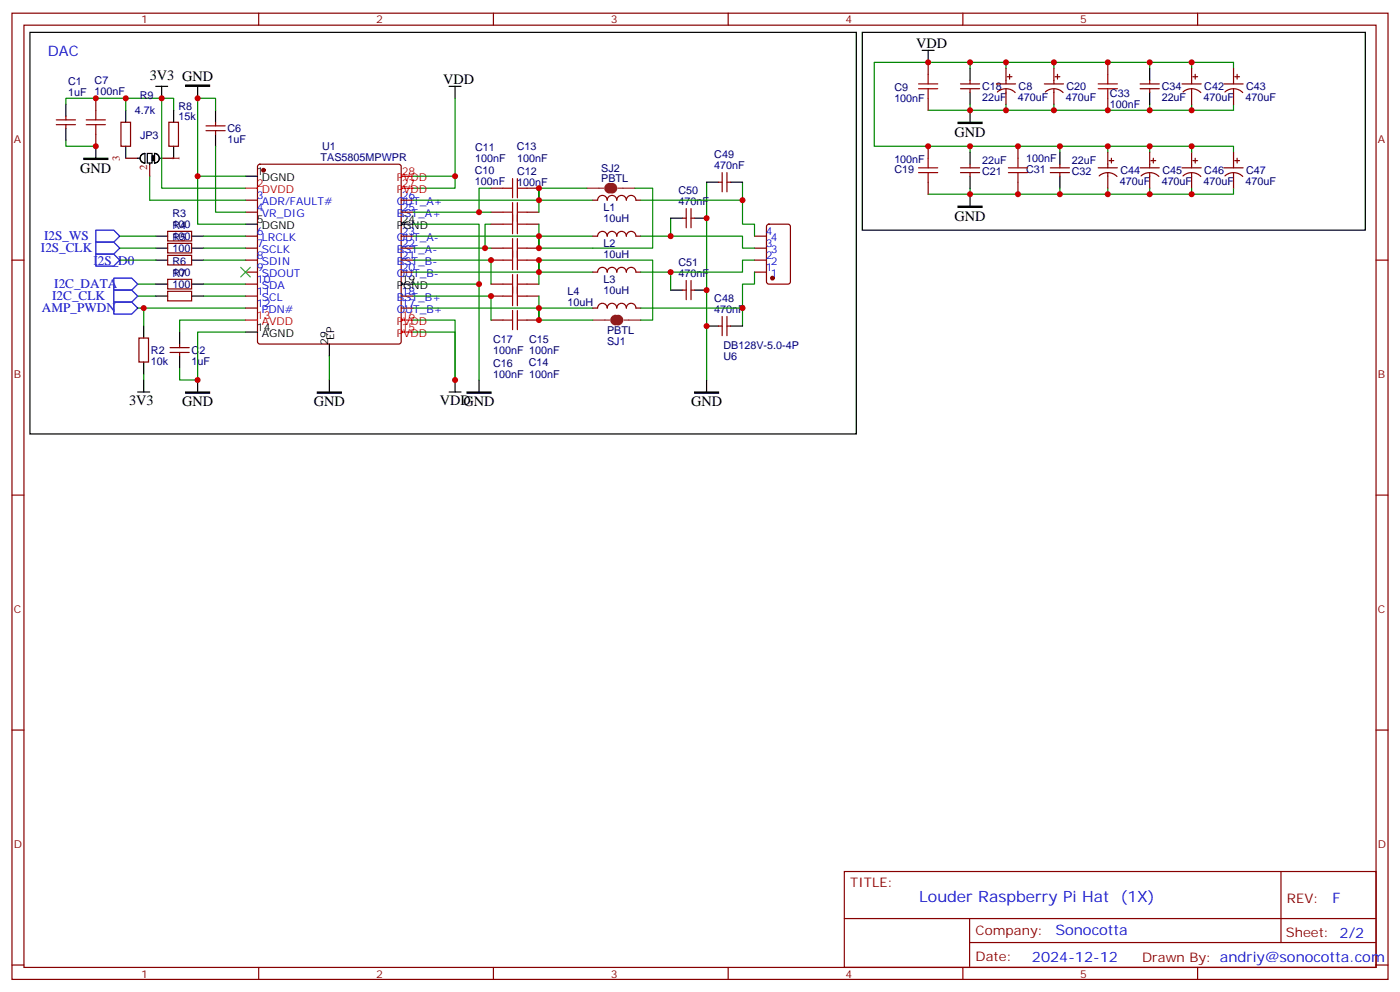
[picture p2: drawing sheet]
<svg xmlns="http://www.w3.org/2000/svg" width="412mm" height="292mm" viewBox="0 0 412 292" stroke-linecap="round" stroke-linejoin="round" font-family="sans-serif">
<g fill="none" stroke="#870000" stroke-width=".35">
<path d="M3.5 3.9h405.4v284.3h-405.4zM7.1 7.4h398.2v277.3h-398.2zM76.2 3.9v3.5M145.3 3.9v3.5M214.5 3.9v3.5M273.4 18.3v3.6M283.6 3.9v3.5M326.3 18.3v3.6M352.8 3.9v3.5M16.6 36.7h5.6M16.6 35.3h5.6M19.4 34.2v1.1"/>
<path d="M19.4 36.7v1M28.2 28.9v3.6M28.2 39.5v3.5M35.6 36h2.9v7h-2.9zM49.7 36h2.9v7h-2.9zM60.7 38.5h5.6M60.7 37h5.6M63.5 36v1M63.5 38.5v1M273.4 28.9v3.6M282.9 26.1h5.7M282.9 24.7h5.7"/>
<path d="M285.8 23.6v1.1M285.8 26.1v1.1M293.5 24.7h5.7M293.8 27.1a3.8 3.8 0 0 1 5.2 .1M296.3 20.1v4.6M296.3 26.1v4.6M296.7 22.6h1.4M297.4 21.9v1.4M307.6 24.7h5.7M307.9 27.1a3.8 3.8 0 0 1 5.2 .1M310.4 20.1v4.6M310.4 26.1v4.6"/>
<path d="M310.8 22.6h1.4M311.5 21.9v1.4M326.3 28.9v3.6M335.8 26.1h5.7M335.8 24.7h5.7M338.7 23.6v1.1M338.7 26.1v1.1M348.2 24.7h5.6M348.5 27.1a3.8 3.8 0 0 1 5.2 .1M351 20.1v4.6M351 26.1v4.6M351.4 22.6h1.4"/>
<path d="M352.1 21.9v1.4M360.5 24.7h5.7M360.8 27.1a3.8 3.8 0 0 1 5.3 .1M363.4 20.1v4.6M363.4 26.1v4.6M363.7 22.6h1.4M364.4 21.9v1.4M72.3 58.9h3.5M76.1 48.5l.5-.2h40.9l.5 .2 .2 .5v51.5l-.3 .5-.4 .2h-40.9l-.5-.2-.3-.5v-51.5zM118.2 58.9h3.5M144.6 55.4h3.6M155.2 55.4h3.5"/>
<path d="M174.6 58.9h1.4a1.41 1.41 0 0 1 1.5-1.4 1.41 1.41 0 0 1 1.4 1.4 1.41 1.41 0 0 1 1.4-1.4 1.41 1.41 0 0 1 1.4 1.4 1.41 1.41 0 0 1 1.4-1.4 1.41 1.41 0 0 1 1.4 1.4 1.41 1.41 0 0 1 1.4-1.4 1.41 1.41 0 0 1 1.4 1.4h1.4M211.7 53.6h1M212.7 50.8v5.6M214.1 50.8v5.6M214.1 53.6h1.1M273.4 43v3.6M273.4 53.6v3.6M282.9 49.4h5.7M282.9 50.8h5.7M285.8 48.3v1.1M285.8 50.8v1.1M299.9 43v3.6"/>
<path d="M299.9 53.6v3.6M309.4 49.4h5.6M309.4 50.8h5.6M312.2 48.3v1.1M312.2 50.8v1.1M323.5 49.4h5.6M323.8 51.8a3.8 3.8 0 0 1 5.2 .1M326.3 44.8v4.6M326.3 50.8v4.6M326.7 47.3h1.4M327.4 46.6v1.4M335.8 49.4h5.7"/>
<path d="M336.1 51.8a3.8 3.8 0 0 1 5.3 .1M338.7 44.8v4.6M338.7 50.8v4.6M339 47.3h1.4M339.7 46.6v1.4M348.2 49.4h5.6M348.5 51.8a3.8 3.8 0 0 1 5.2 .1M351 44.8v4.6M351 50.8v4.6M351.4 47.3h1.4M352.1 46.6v1.4M360.5 49.4h5.7"/>
<path d="M360.8 51.8a3.8 3.8 0 0 1 5.3 .1M363.4 44.8v4.6M363.4 50.8v4.6M363.7 47.3h1.4M364.4 46.6v1.4M3.5 76.6h3.6M49.4 75.1h7v2.9h-7zM49.4 71.6h7v2.8h-7zM49.4 68.1h7v2.8h-7zM72.3 76.6h3.5M72.3 73h3.5M72.3 62.4h3.5"/>
<path d="M72.3 69.5h3.5M118.2 76.6h3.5M118.2 73h3.5M118.2 62.4h3.5M118.2 69.5h3.5M144.6 76.6h3.6M144.6 66h3.6M144.6 73h3.6M144.6 62.4h3.6M155.2 76.6h3.5M155.2 66h3.5M155.2 73h3.5"/>
<path d="M155.2 62.4h3.5M174.6 69.5h1.4a1.41 1.41 0 0 1 1.5-1.4 1.41 1.41 0 0 1 1.4 1.4 1.41 1.41 0 0 1 1.4-1.4 1.41 1.41 0 0 1 1.4 1.4 1.41 1.41 0 0 1 1.4-1.4 1.41 1.41 0 0 1 1.4 1.4 1.41 1.41 0 0 1 1.4-1.4 1.41 1.41 0 0 1 1.4 1.4h1.4M201.1 64.2h1M202.1 61.4v5.6M203.6 61.4v5.6M203.6 64.2h1M222.2 76.6h3.6M222.2 73h3.6M222.2 69.5h3.6M226 66.2l.5-.2h5.6l.7 .4v16.5l-.4 .7h-5.9l-.7-.5v-16.4zM405.3 76.6h3.6M40.9 99.5h2.8v7h-2.8z"/>
<path d="M49.4 85.7h7v2.8h-7zM49.4 82.2h7v2.8h-7zM72.3 83.6h3.5M72.3 87.1h3.5M72.3 80.1h3.5M72.3 90.7h3.5M118.2 87.1h3.5M118.2 80.1h3.5M118.2 90.7h3.5M144.6 83.6h3.6M144.6 94.2h3.6M144.6 87.1h3.6"/>
<path d="M155.2 83.6h3.5M155.2 94.2h3.5M155.2 87.1h3.5M174.6 90.7h1.4a1.41 1.41 0 0 1 1.5-1.4 1.41 1.41 0 0 1 1.4 1.4 1.41 1.41 0 0 1 1.4-1.4 1.41 1.41 0 0 1 1.4 1.4 1.41 1.41 0 0 1 1.4-1.4 1.41 1.41 0 0 1 1.4 1.4 1.41 1.41 0 0 1 1.4-1.4 1.41 1.41 0 0 1 1.4 1.4h1.4M174.6 80.1h1.4a1.41 1.41 0 0 1 1.5-1.4 1.41 1.41 0 0 1 1.4 1.4M178.9 80.1a1.41 1.41 0 0 1 1.4-1.4 1.41 1.41 0 0 1 1.4 1.4M181.7 80.1a1.41 1.41 0 0 1 1.4-1.4 1.41 1.41 0 0 1 1.4 1.4M184.5 80.1a1.41 1.41 0 0 1 1.4-1.4 1.41 1.41 0 0 1 1.4 1.4M187.3 80.1h1.4M201.1 85.4h1M202.1 82.5v5.7M203.6 82.5v5.7"/>
<path d="M203.6 85.4h1M211.7 96h1M212.7 93.1v5.7M214.1 93.1v5.7M214.1 96h1.1M222.2 80.1h3.6M50.1 103.7h5.6M50.1 102.3h5.6M52.9 101.2v1.1M52.9 103.7v1.1M3.5 145.7h3.6M405.3 145.7h3.6"/>
<path d="M3.5 214.8h3.6M405.3 214.8h3.6M248.7 256.5h156.6v28.2h-156.6zM377.3 256.5v20.9M248.7 270.3h156.5M285.6 277.4h119.6M285.6 270.3v14.1M3.5 284h3.6M76.2 284.7v3.5M145.3 284.7v3.5M214.5 284.7v3.5M283.6 284.7v3.5"/>
<path d="M352.8 284.7v3.5M405.3 284h3.6"/>
</g>
<g fill="none" stroke="#008700" stroke-width=".35">
<path d="M285.8 18.3v1.8M296.3 18.3h14.1v1.8M310.4 18.3h28.3v1.8M338.7 18.3h12.3v1.8M351 18.3h12.4v1.8M19.4 30.7v-1.8h31.8v3.6M37 28.9v3.6M47.6 28.9v26.5h24.7M63.5 32.5v-3.6h-5.3v23h14.1M134.1 28.9v26.5h-12.4M273.4 32.5h22.9M285.8 30.7v1.8"/>
<path d="M296.3 20.1v-1.8h-38.8v24.7h28.3v1.8M296.3 30.7v1.8h14.1v-1.8M338.7 30.7v1.8h-28.3M351 30.7v1.8h-12.3M363.4 30.7v1.8h-12.4M19.4 41.3v1.7h8.8M44.1 51.9v7h28.2M58.2 51.9v14.1h14.1M63.5 43v19.4h8.8M121.7 51.9h12.4M121.7 58.9h37M144.6 55.4h-3.5v7"/>
<path d="M158.7 55.4v3.5h15.9M158.7 55.4v7M158.7 55.4h14.2M187 55.4h5.3v17.6h-33.6M188.7 58.9h30v7.1h3.5v3.5M208.1 53.6v58.2M218.7 53.6v5.3M285.8 55.4v1.8h-12.4M285.8 43h26.4v1.8M312.2 43h14.1v1.8M312.2 55.4v1.8h-26.4M326.3 43h12.4v1.8"/>
<path d="M326.3 55.4v1.8h-14.1M338.7 55.4v1.8h-12.4M338.7 43h24.7v1.8M351 43v1.8M351 55.4v1.8M363.4 55.4v1.8h-24.7M35.3 76.6h10.6M35.3 69.5h10.6M35.3 73h10.6M60 76.6h12.3M60 69.5h12.3M60 73h12.3"/>
<path d="M121.7 66h19.4v17.6M121.7 73h22.9M121.7 76.6h22.9v7M121.7 62.4h22.9M121.7 69.5h37M144.6 66h-1.7v7M158.7 76.6v3.5h15.9M158.7 76.6h33.6v17.6h-3.6M158.7 66v7M158.7 76.6v7M174.6 69.5h-15.9v3.5M188.7 69.5h30v3.5h3.5"/>
<path d="M197.6 64.2v5.3M222.2 76.6h-3.5v3.5h-30M40.6 87.1h5.3M40.6 83.6h5.3M40.6 90.7h31.7M42.3 90.7v5.3M60 87.1h12.3M60 83.6h12.3M72.3 94.2h-19.4v3.5M72.3 97.7h-14.1v14.1h-5.3v-3.5M121.7 94.2h12.4v17.6v-14.1h-12.4M121.7 83.6h19.4v28.2"/>
<path d="M121.7 87.1h22.9v7.1M121.7 90.7h52.9M121.7 80.1h37M158.7 87.1v7.1h15.9M197.6 80.1v5.3M218.7 90.7v5.3M222.2 80.1v3.5h-3.5v7.1h-30M42.3 110.1v1.7M97 104.8v7"/>
</g>
<path d="M54.7 25h7v.4h-7zM282.2 36h7.1v.3h-7.1zM24.7 46.6h7v.3h-7zM44.8 45.9h.7v1.4h-.7zM282.2 60.7h7.1v.3h-7.1zM54.7 115.4h7v.3h-7zM93.5 115.4h7v.3h-7zM137.6 115.4h7v.3h-7zM204.6 115.4h7.1v.3h-7.1z" fill="#000" stroke="#000" stroke-width=".35"/>
<g fill="none" stroke="#000" stroke-width=".35">
<path d="M8.8 9.5h243.4v118.2h-243.4zM254 9.5h148.2v58.2h-148.2zM271.6 14.8h3.6M273.4 14.8v3.5M19.4 30.7v3.5M19.4 37.7v3.6M37 32.5v3.5M45.9 25.4h3.5M47.6 25.4v3.5M51.2 32.5v3.5M58.2 25.4v3.5M63.5 32.5v3.5"/>
<path d="M63.5 39.5v3.5M132.3 25.4h3.5M134.1 25.4v3.5M285.8 20.1v3.5M285.8 27.2v3.5M285.8 32.5v3.5M338.7 20.1v3.5M338.7 27.2v3.5M28.2 43v3.6M37 43v3.6M40.6 46.6h.7M41.8 45.4l.9-.2v2.8a1.41 1.41 0 0 1-1.4-1 1.41 1.41 0 0 1 .5-1.6z"/>
<path d="M43.4 45.2h1.4v2.8h-1.4zM44.1 48v.3M45.5 45.2a1.41 1.41 0 0 1 1.4 1.4 1.41 1.41 0 0 1-1.4 1.4zM46.9 46.6h.7M51.2 43v3.6M72.3 51.9h3.5M208.1 53.6h3.6M215.2 53.6h3.5M285.8 44.8v3.5M285.8 51.9v3.5M285.8 57.2v3.5M312.2 44.8v3.5"/>
<path d="M312.2 51.9v3.5M45.9 76.6h3.5M45.9 73h3.5M45.9 69.5h3.5M56.4 76.6h3.6M56.4 73h3.6M56.4 69.5h3.6M72.3 66h3.5M118.2 66h3.5M197.6 64.2h3.5M204.6 64.2h3.5M42.3 96v3.5"/>
<path d="M45.9 87.1h3.5M45.9 83.6h3.5M52.9 97.7v3.5M56.4 87.1h3.6M56.4 83.6h3.6M72.3 97.7h3.5M118.2 83.6h3.5M197.6 85.4h3.5M204.6 85.4h3.5M208.1 96h3.6M215.2 96h3.5M40.6 115.4h3.5"/>
<path d="M42.3 106.5v3.6M42.3 111.8v3.6M52.9 104.8v3.5M58.2 111.8v3.6M97 101.2v3.6M97 111.8v3.6M132.3 115.4h3.5M134.1 111.8v3.6M141.1 111.8v3.6M208.1 111.8v3.6"/>
</g>
<g fill="none" stroke="#a10000" stroke-width=".35">
<path d="M25.4 36.7h5.6M25.4 35.3h5.6M28.2 32.5v2.8M28.2 36.7v2.8M270.6 26.1h5.6M270.6 24.7h5.6M273.4 21.9v2.8M273.4 26.1v2.8M323.5 26.1h5.6M323.5 24.7h5.6M326.3 21.9v2.8M326.3 26.1v2.8"/>
<path d="M148.2 55.4h2.8M151 52.6v5.6M151 59.6v9.2M152.4 52.6v5.6M152.4 59.6v9.2M152.4 55.4h2.8M270.6 49.4h5.6M270.6 50.8h5.6M273.4 46.6v2.8M273.4 50.8v2.8M297 49.4h5.7M297 50.8h5.7"/>
<path d="M299.9 46.6v2.8M299.9 50.8v2.8M148.2 76.6h2.8M148.2 66h2.8M148.2 73h2.8M148.2 62.4h2.8M151 70.2v9.2M152.4 70.2v9.2M152.4 76.6h2.8M152.4 66h2.8M152.4 73h2.8M152.4 62.4h2.8"/>
<path d="M148.2 83.6h2.8M148.2 94.2h2.8M148.2 87.1h2.8M151 80.8v9.2M151 91.4v5.6M152.4 83.6h2.8M152.4 80.8v9.2M152.4 91.4v5.6M152.4 94.2h2.8M152.4 87.1h2.8"/>
</g>
<g fill="#870000" stroke="#870000" stroke-width=".35">
<circle cx="77.6" cy="50.1" r=".53"/>
<circle cx="227.5" cy="81.8" r=".53"/>
</g>
<path d="M72.3 55.4h3.5M118.2 55.4h3.5M118.2 51.9h3.5M72.3 94.2h3.5M118.2 94.2h3.5M118.2 97.7h3.5" fill="none" stroke="#f00" stroke-width=".35"/>
<path d="M28.2 67.7h5.3l1.8 1.8-1.8 1.8h-5.3zM28.2 71.3h5.3l1.8 1.7-1.8 1.8h-5.3zM28.2 74.8h5.3l1.8 1.8-1.8 1.7h-5.3zM33.5 81.8h5.3l1.8 1.8-1.8 1.8h-5.3zM33.5 85.4h5.3l1.8 1.7-1.8 1.8h-5.3zM33.5 88.9h5.3l1.8 1.8-1.8 1.7h-5.3z" fill="none" stroke="#00f" stroke-width=".35"/>
<path d="M70.9 78.7l2.8 2.8M73.7 78.7l-2.8 2.8" fill="none" stroke="#3c3" stroke-width=".35"/>
<path d="M37 46.6h3.6M44.1 48.3v3.6M47.6 46.6h3.6" fill="none" stroke="#850000" stroke-width=".35"/>
<path d="M179.6 54.7a.71 .71 0 0 0-.7 .7 .71 .71 0 0 0 .7 .7M180.3 54.7a.71 .71 0 0 1 .7 .7 .71 .71 0 0 1-.7 .7M181.3 93.5a.71 .71 0 0 0-.7 .7 .71 .71 0 0 0 .7 .7M182 93.5a.71 .71 0 0 1 .7 .7 .71 .71 0 0 1-.7 .7" fill="none" stroke="#8c2424" stroke-width="1.8"/>
<path d="M172.9 55.4h4.9M182 55.4h5M174.6 94.2h5M183.8 94.2h4.9" fill="none" stroke="#8c2424" stroke-width=".35"/>
<g fill="#c00">
<circle cx="312.2" cy="57.1" r=".88"/>
<circle cx="299.9" cy="57.1" r=".88"/>
<circle cx="312.2" cy="43" r=".88"/>
<circle cx="299.9" cy="43" r=".88"/>
<circle cx="296.3" cy="18.3" r=".88"/>
<circle cx="338.7" cy="57.1" r=".88"/>
<circle cx="338.7" cy="43" r=".88"/>
<circle cx="351" cy="32.5" r=".88"/>
<circle cx="326.3" cy="57.1" r=".88"/>
<circle cx="326.3" cy="43" r=".88"/>
<circle cx="351" cy="18.3" r=".88"/>
<circle cx="338.7" cy="32.5" r=".88"/>
<circle cx="338.7" cy="18.3" r=".88"/>
<circle cx="326.3" cy="18.3" r=".88"/>
<circle cx="310.4" cy="18.3" r=".88"/>
<circle cx="326.3" cy="32.5" r=".88"/>
<circle cx="310.4" cy="32.5" r=".88"/>
<circle cx="134.1" cy="111.8" r=".88"/>
<circle cx="285.8" cy="57.1" r=".88"/>
<circle cx="285.8" cy="43" r=".88"/>
<circle cx="273.4" cy="43" r=".88"/>
<circle cx="134.1" cy="51.9" r=".88"/>
<circle cx="273.4" cy="18.3" r=".88"/>
<circle cx="285.8" cy="18.3" r=".88"/>
<circle cx="285.8" cy="32.5" r=".88"/>
<circle cx="144.6" cy="76.6" r=".88"/>
<circle cx="144.6" cy="87.1" r=".88"/>
<circle cx="142.9" cy="73" r=".88"/>
<circle cx="141.1" cy="62.4" r=".88"/>
<circle cx="28.2" cy="28.9" r=".88"/>
<circle cx="28.2" cy="43" r=".88"/>
<circle cx="42.3" cy="90.7" r=".88"/>
<circle cx="58.2" cy="111.8" r=".88"/>
<circle cx="58.2" cy="51.9" r=".88"/>
<circle cx="141.1" cy="83.6" r=".88"/>
<circle cx="58.2" cy="28.9" r=".88"/>
<circle cx="158.8" cy="58.9" r=".88"/>
<circle cx="158.8" cy="69.5" r=".88"/>
<circle cx="158.8" cy="55.4" r=".88"/>
<circle cx="158.8" cy="73" r=".88"/>
<circle cx="158.8" cy="80.1" r=".88"/>
<circle cx="158.8" cy="76.6" r=".88"/>
<circle cx="158.8" cy="90.7" r=".88"/>
<circle cx="158.8" cy="94.2" r=".88"/>
<circle cx="47.6" cy="28.9" r=".88"/>
<circle cx="37" cy="28.9" r=".88"/>
<circle cx="296.3" cy="32.5" r=".88"/>
<circle cx="351" cy="43" r=".88"/>
<circle cx="351" cy="57.1" r=".88"/>
<circle cx="208.1" cy="96" r=".88"/>
<circle cx="208.1" cy="64.2" r=".88"/>
<circle cx="208.1" cy="85.4" r=".88"/>
<circle cx="218.7" cy="58.9" r=".88"/>
<circle cx="197.6" cy="69.5" r=".88"/>
<circle cx="197.6" cy="80.1" r=".88"/>
<circle cx="218.7" cy="90.7" r=".88"/>
</g>
<g font-size="4.6" fill="#00f">
<text x="270.8" y="265.5">Louder Raspberry Pi Hat</text>
<text x="330" y="265.5">(1X)</text>
</g>
<g font-size="4.2" fill="#00f">
<text x="14.1" y="16.6">DAC</text>
<text x="392.5" y="265.7">F</text>
<text x="310.9" y="275.3">Sonocotta</text>
<text x="304" y="283.1">2024-12-12</text>
</g>
<g font-size="4.2">
<text x="269.9" y="14.1">VDD</text>
<text x="44.1" y="23.6">3V3 GND</text>
<text x="130.5" y="24.7">VDD</text>
<text x="281.2" y="40.2">GND</text>
<text x="23.6" y="50.8">GND</text>
<text x="281.2" y="64.9">GND</text>
<text x="38" y="119.3">3V3</text>
<text x="53.6" y="119.6">GND</text>
<text x="92.4" y="119.6">GND</text>
<text x="129.5" y="119.3">VDD</text>
<text x="136.5" y="119.6">GND</text>
<text x="203.6" y="119.6">GND</text>
</g>
<g font-size="3.9" fill="#00f">
<text x="13" y="70.7">I2S_WS</text>
<text x="12.1" y="74.3">I2S_CLK</text>
<text x="27.5" y="77.8">I2S_D0</text>
<text x="15.4" y="88.4">I2C_CLK</text>
<text x="16" y="84.8">I2C_DATA</text>
<text x="12.4" y="91.9">AMP_PWDN</text>
</g>
<g font-size="3.9" fill="#800">
<text x="250.5" y="261.1">TITLE:</text>
<text x="379.1" y="265.7">REV:</text>
<text x="287.4" y="275.3">Company:</text>
<text x="378.7" y="275.9">Sheet: 2/2</text>
<text x="287.4" y="282.9">Date:</text>
<text x="336.4" y="283">Drawn By: andriy@sonocotta.com</text>
</g>
<g font-size="3.2" fill="#800">
<text x="41.6" y="6.9">1</text>
<text x="110.8" y="6.9">2</text>
<text x="179.9" y="6.9">3</text>
<text x="249.1" y="6.9">4</text>
<text x="318.2" y="6.9">5</text>
<text x="4.1" y="42">A</text>
<text x="405.9" y="42">A</text>
<text x="4.1" y="111.1">B</text>
<text x="405.9" y="111.1">B</text>
<text x="4.1" y="180.3">C</text>
<text x="405.9" y="180.3">C</text>
<text x="4.1" y="249.4">D</text>
<text x="405.9" y="249.4">D</text>
<text x="41.6" y="287.7">1</text>
<text x="110.8" y="287.7">2</text>
<text x="179.9" y="287.7">3</text>
<text x="249.1" y="287.7">4</text>
<text x="318.2" y="287.7">5</text>
</g>
<g font-size="3.2" fill="#000080">
<text x="20.1" y="28.3">1uF</text>
<text x="20.1" y="25.1">C1</text>
<text x="27.9" y="28">100nF</text>
<text x="27.9" y="24.8">C7</text>
<text x="41.2" y="29.3">R9</text>
<text x="263.4" y="26.9">C9</text>
<text x="289.3" y="29.7">22uF</text>
<text x="289.3" y="26.5">C18</text>
<text x="299.9" y="29.7">470uF</text>
<text x="300.1" y="26.5">C8</text>
<text x="314" y="29.7">470uF</text>
<text x="314.2" y="26.5">C20</text>
<text x="326.9" y="28.7">C33</text>
<text x="342.2" y="29.7">22uF</text>
<text x="342.2" y="26.5">C34</text>
<text x="354.5" y="29.7">470uF</text>
<text x="354.7" y="26.5">C42</text>
<text x="366.9" y="29.7">470uF</text>
<text x="367.1" y="26.5">C43</text>
<text x="39.8" y="33.6">4.7k</text>
<text x="52.6" y="35.4">15k</text>
<text x="52.6" y="32.2">R8</text>
<text x="263.4" y="30.1">100nF</text>
<text x="326.9" y="31.9">100nF</text>
<text x="41.3" y="41">JP3</text>
<text x="67" y="38.9">C6</text>
<text x="67" y="42.1">1uF</text>
<text x="94.5" y="47.3">TAS5805MPWPR</text>
<text x="94.9" y="44">U1</text>
<text x="140" y="47.7">100nF</text>
<text x="140" y="44.4">C11</text>
<text x="152.2" y="44.2">C13</text>
<text x="152.3" y="47.7">100nF</text>
<text x="210.4" y="46.5">C49</text>
<text x="263.4" y="47.9">100nF</text>
<text x="302.2" y="47.7">100nF</text>
<text x="139.9" y="51.2">C10</text>
<text x="152.3" y="51.5">C12</text>
<text x="177.1" y="53.6">PBTL</text>
<text x="177.1" y="50.5">SJ2</text>
<text x="210.4" y="49.7">470nF</text>
<text x="263.4" y="51.1">C19</text>
<text x="289.3" y="48.2">22uF</text>
<text x="289.3" y="51.4">C21</text>
<text x="302.2" y="50.9">C31</text>
<text x="315.7" y="48.2">22uF</text>
<text x="315.7" y="51.4">C32</text>
<text x="330" y="51.2">C44</text>
<text x="342.4" y="51.2">C45</text>
<text x="354.7" y="51.2">C46</text>
<text x="367.1" y="51.2">C47</text>
<text x="139.9" y="54.5">100nF</text>
<text x="152.3" y="54.8">100nF</text>
<text x="199.8" y="57.1">C50</text>
<text x="329.8" y="54.4">470uF</text>
<text x="342.2" y="54.4">470uF</text>
<text x="354.5" y="54.4">470uF</text>
<text x="366.9" y="54.4">470uF</text>
<text x="50.8" y="63.8">R3</text>
<text x="177.7" y="65.4">10uH</text>
<text x="177.7" y="62.1">L1</text>
<text x="199.8" y="60.3">470nF</text>
<text x="50.8" y="70.9">R5</text>
<text x="50.8" y="70.6">100</text>
<text x="50.8" y="67.4">R4</text>
<text x="50.8" y="67">100</text>
<text x="50.8" y="77.9">R6</text>
<text x="50.8" y="74.1">100</text>
<text x="177.7" y="76">10uH</text>
<text x="177.7" y="72.6">L2</text>
<text x="50.8" y="81.5">R7</text>
<text x="50.8" y="81.1">100</text>
<text x="177.7" y="83.2">L3</text>
<text x="199.8" y="81.5">470nF</text>
<text x="199.8" y="78.3">C51</text>
<text x="50.8" y="84.7">100</text>
<text x="167.2" y="86.7">L4</text>
<text x="177.7" y="86.5">10uH</text>
<text x="210.4" y="88.9">C48</text>
<text x="167.2" y="90">10uH</text>
<text x="210.4" y="92.1">470nF</text>
<text x="145.3" y="100.9">C17</text>
<text x="155.8" y="100.9">C15</text>
<text x="178.8" y="98.4">PBTL</text>
<text x="178.8" y="101.5">SJ1</text>
<text x="44.4" y="107.4">10k</text>
<text x="44.4" y="104.1">R2</text>
<text x="56.4" y="107.3">1uF</text>
<text x="56.4" y="104.2">C2</text>
<text x="145.3" y="104.1">100nF 100nF</text>
<text x="145.3" y="107.9">C16</text>
<text x="155.7" y="107.7">C14</text>
<text x="213.1" y="102.8">DB128V-5.0-4P</text>
<text x="213.1" y="105.9">U6</text>
<text x="145.3" y="111.2">100nF 100nF</text>
</g>
<g font-size="3.2" fill="#840000">
<text x="35.3" y="47.3" transform="rotate(-90 35.3 47.3)">3</text>
<text x="52.9" y="47.3" transform="rotate(-90 52.9 47.3)">1</text>
<text x="43.4" y="50.1" transform="rotate(-90 43.4 50.1)">2</text>
</g>
<g font-size="3.2">
<text x="75.7" y="51.5">1</text>
<text x="77.2" y="53.3">DGND</text>
<text x="75.7" y="65.6">5</text>
<text x="118.4" y="65.6">24</text>
<text x="77.2" y="67.4">DGND</text>
<text x="116.9" y="67.4">PGND</text>
<text x="118.4" y="83.3">19</text>
<text x="116.9" y="85">PGND</text>
<text x="75.7" y="97.4">14</text>
<text x="77.2" y="99.1">AGND</text>
<text x="96.7" y="101.4" transform="rotate(-90 96.7 101.4)">29</text>
<text x="98.4" y="99.9" transform="rotate(-90 98.4 99.9)">EP</text>
</g>
<g font-size="3.2" fill="#f00">
<text x="116.9" y="53.3">PVDD</text>
<text x="118.4" y="51.5">28</text>
<text x="75.7" y="55">2</text>
<text x="77.2" y="56.8">DVDD</text>
<text x="116.9" y="56.8">PVDD</text>
<text x="118.4" y="55">27</text>
<text x="75.7" y="93.8">13</text>
<text x="77.2" y="95.6">AVDD</text>
<text x="116.9" y="95.6">PVDD</text>
<text x="118.4" y="93.8">16</text>
<text x="116.9" y="99.1">PVDD</text>
<text x="118.4" y="97.4">15</text>
</g>
<g font-size="3.2" fill="#00f">
<text x="75.7" y="58.6">3</text>
<text x="118.4" y="58.6">26</text>
<text x="75.7" y="62.1">4</text>
<text x="77.2" y="60.3">ADR/FAULT#</text>
<text x="77.2" y="63.9">VR_DIG</text>
<text x="116.9" y="63.9">BST_A+</text>
<text x="116.9" y="60.3">OUT_A+</text>
<text x="118.4" y="62.1">25</text>
<text x="75.7" y="69.1">6</text>
<text x="77.2" y="70.9">LRCLK</text>
<text x="116.9" y="70.9">OUT_A-</text>
<text x="118.4" y="69.1">23</text>
<text x="225.6" y="69.1">4</text>
<text x="227.1" y="70.9">4</text>
<text x="75.7" y="72.7">7</text>
<text x="75.7" y="76.2">8</text>
<text x="77.2" y="74.4">SCLK</text>
<text x="77.2" y="78">SDIN</text>
<text x="116.9" y="78">BST_B-</text>
<text x="116.9" y="74.4">BST_A-</text>
<text x="118.4" y="76.2">21</text>
<text x="118.4" y="72.7">22</text>
<text x="225.6" y="76.2">2</text>
<text x="225.6" y="72.7">3</text>
<text x="227.1" y="78">2</text>
<text x="227.1" y="74.4">3</text>
<text x="75.7" y="79.7">9</text>
<text x="75.7" y="83.3">10</text>
<text x="77.2" y="81.5">SDOUT</text>
<text x="116.9" y="81.5">OUT_B-</text>
<text x="118.4" y="79.7">20</text>
<text x="225.6" y="79.7">1</text>
<text x="227.1" y="81.5">1</text>
<text x="75.7" y="86.8">11</text>
<text x="77.2" y="85">SDA</text>
<text x="77.2" y="88.5">SCL</text>
<text x="116.9" y="88.5">BST_B+</text>
<text x="118.4" y="86.8">18</text>
<text x="75.7" y="90.3">12</text>
<text x="77.2" y="92.1">PDN#</text>
<text x="116.9" y="92.1">OUT_B+</text>
<text x="118.4" y="90.3">17</text>
</g>
</svg>
